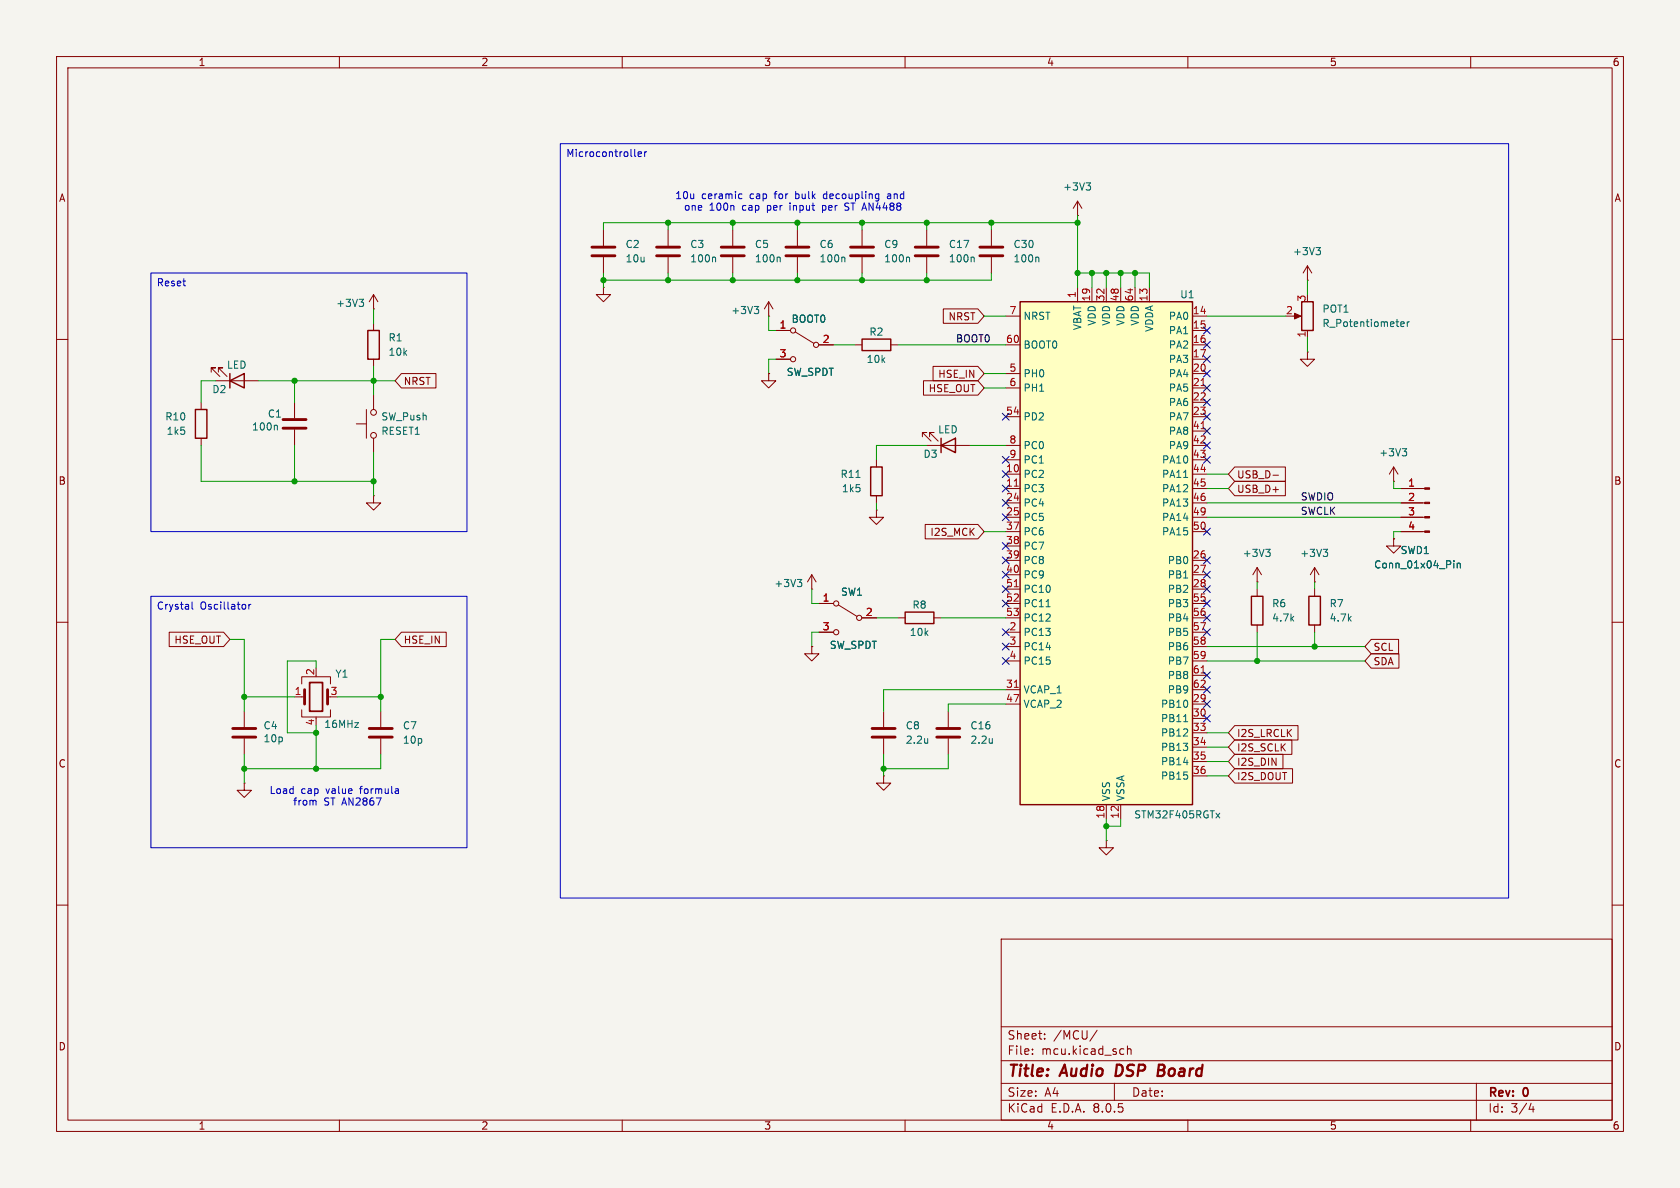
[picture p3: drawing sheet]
<svg xmlns="http://www.w3.org/2000/svg" width="297mm" height="210mm" viewBox="0 0 297 210" stroke-linecap="round" stroke-linejoin="round" font-family="sans-serif">
<path d="M0 0h297v210h-297z" fill="#f5f4ef" stroke="#f5f4ef" stroke-width=".18"/>
<g fill="none" stroke="#840000" stroke-width=".18">
<path d="M10 10h277v190h-277zM12 12h273v186h-273zM60 10v2M110 10v2M160 10v2M210 10v2M260 10v2M10 60h2M66 57.2v1.2M106.7 50.8v1.3h1.2l-1.2 1.2-1.3-1.2h1.3M106.7 50.8h.1M129.5 40.6v2.8"/>
<path d="M129.5 45.5v2.8M135.9 55.9h.1M135.9 53.3l-.8 1.3M135.9 53.3v2.6M135.9 53.3l.8 1.3M141 40.6v2.8M141 45.5v2.8M152.4 40.6v2.8M152.4 45.5v2.8M163.8 40.6v2.8M163.8 45.5v2.8M285 60h2"/>
<path d="M66 63.5v1.3M163.1 77.2v-.7h.7h-.7l1.5 1.5M163.8 78.7h7.6M164.3 77.2v-.7h.8h-.8l1.6 1.5M154.9 90.2v1.2h1.3l-1.3 1.3-1.2-1.3h1.2M154.9 90.2h.1M10 110h2M143.5 104.1h.1M143.5 101.6l-.8 1.3M143.5 101.6v2.5M143.5 101.6l.8 1.3M144.8 106.7h2.5"/>
<path d="M144.8 111.8h2.5M148.2 106.9l3.3 2.1M152.4 109.2h2.5M158.7 109.2h1.3M165.1 109.2h1.3M285 110h2M10 160h2M285 160h2M177 166h108v32h-108zM60 198v2M110 198v2M160 198v2"/>
<path d="M177 194.5h108M177 191.5h108M177 187.5h108M177 181.5h108M182.5 186.3v.1M182.5 185.5v.1M184.7 183.6v.1M184.7 182.8v.1M194 182.1l-1.3 2M197 191.5v3M198.2 185.4l.5 .1M198.7 186.3l-.5 .1"/>
<path d="M199.3 185.5l.2-.1 .4 .1 .1 .9M199.3 184.9v1.5M210 198v2M260 198v2M261 191.5v6.5M270.7 195l-.4 1.1h.9M271 195.6v1"/>
<circle cx="147.8" cy="111.8" r=".46"/>
<circle cx="147.8" cy="106.7" r=".46"/>
<circle cx="151.9" cy="109.2" r=".46"/>
</g>
<path d="M197.5 188.2l-.3 2h.5M204.8 189.2h.6M204.9 188.2h.7M205.4 189.2l.3 .1M205.6 190.1l-1 .1M205.6 189.1l-.2 .1" fill="none" stroke="#840000" stroke-width=".4"/>
<path d="M65 58.4h2.1v5.1h-2.1zM166.4 78.7l2.5-1.2v2.5zM166.4 77.5v2.5M160 108.2h5.1v2h-5.1z" fill="none" stroke="#840000" stroke-width=".25"/>
<path d="M127.5 45.2h4.1M127.5 43.7h4.1M138.9 45.2h4.1M138.9 43.7h4.1M150.4 45.2h4M150.4 43.7h4M161.8 45.2h4.1M161.8 43.7h4.1" fill="none" stroke="#840000" stroke-width=".51"/>
<path d="M133.3 54.2h.8l-.4 .5M133.9 54.7l.2 .2v.3l-.2 .2M137.8 45.5l.1 .1v.7M149.2 45.5l.2 .1v.7M160.6 45.5l.2 .1v.7M172 45.5l.2 .1v.7M141 102.4h.7l-.4 .5M141.5 102.9l.2 .3v.3l-.2 .2" fill="none" stroke="#006464" stroke-width=".18"/>
<path d="M180.3 53.3h30.5v88.9h-30.5z" fill="#ffffc2"/>
<path d="M152.4 59.9h5.1v2.1h-5.1zM180.3 53.3h30.5v88.9h-30.5zM230.1 53.3h2.1v5.1h-2.1zM34.5 72.4h2.1v5.1h-2.1zM40.6 67.3l2.6-1.3v2.6zM40.6 66v2.6M153.9 82.6h2.1v5h-2.1zM221.2 105.4h2.1v5.1h-2.1zM231.4 105.4h2v5.1h-2z" fill="none" stroke="#840000" stroke-width=".25"/>
<g fill="none" stroke="#840000" stroke-width=".18">
<path d="M190.5 38.1h.1M190.5 35.6v2.5M190.5 35.6l-.8 1.2M190.5 35.6l.8 1.2M66 54.6h.1M66 52.1l-.7 1.2M66 52.1v2.5M66 52.1l.8 1.2M106.7 40.6v2.8M106.7 45.5v2.8M118.1 40.6v2.8M118.1 45.5v2.8"/>
<path d="M137.2 58.4h2.5M140.6 58.7l3.3 2M166.8 54.6h6.1l1.1 1.3-1.1 1.3h-6.1zM175.3 40.6v2.8M175.3 45.5v2.8M177.8 55.9h2.5M190.5 50.8v2.5M193 50.8v2.5M195.6 50.8v2.5M198.1 50.8v2.5M200.7 50.8v2.5M203.2 50.8v2.5"/>
<path d="M210.8 55.9h2.6M210.8 58.4h2.6M228.6 55.9h1M231.1 49.5h.1M231.1 47l-.7 1.3M231.1 47v2.5M231.1 58.4v1.3M231.1 47l.8 1.3M35.6 71.1v1.3M35.6 77.5v1.2M37.3 65.8v-.8h.8h-.8l1.6 1.5M38.1 67.3h7.6"/>
<path d="M38.6 65.8v-.8h.8h-.8l1.5 1.5M52.1 71.1v2.8M52.1 75.9v2.8M63 74.9h1.8M64.8 72.4v5.1M66 69.9v2.5M66 77.5v2.5M71 66h6.1v2.6h-6.1l-1.2-1.3zM135.9 66v1.3h1.3l-1.3 1.3-1.3-1.3h1.3M135.9 66h.1M137.2 63.5h2.5M144.8 61h2.5"/>
<path d="M151.1 61h1.3M157.5 61h1.2M163.3 67.3h9.6l1.1 1.3-1.1 1.3h-9.6zM165 64.8h7.9l1.1 1.2-1.1 1.3h-7.9zM177.8 61h2.5M177.8 66h2.5M177.8 68.6h2.5M177.8 73.7h2.5M177.8 78.7h2.5M210.8 61h2.6M210.8 63.5h2.6M210.8 66h2.6"/>
<path d="M210.8 68.6h2.6M210.8 71.1h2.6M210.8 73.7h2.6M210.8 76.2h2.6M210.8 78.7h2.6M231.1 62.2v1.3h-1.2l1.2 1.3 1.3-1.3h-1.3M231.1 62.2h.1M66 87.6v1.3h1.3l-1.3 1.3-1.2-1.3h1.2M66 87.6h.1M154.9 81.3v1.3M154.9 87.6v1.3M163.6 92.7h9.3l1.1 1.3-1.1 1.3h-9.3z"/>
<path d="M177.8 83.8h2.5M177.8 86.4h2.5M177.8 88.9h2.5M177.8 91.4h2.5M177.8 99.1h2.5M177.8 94h2.5M177.8 96.5h2.5M177.8 81.3h2.5M210.8 83.8h2.6M210.8 86.4h2.6M210.8 88.9h2.6M210.8 91.4h2.6"/>
<path d="M210.8 99.1h2.6M210.8 94h2.6M210.8 81.3h2.6M218.3 82.5h8.9v2.6h-8.9l-1.1-1.3zM218.3 85.1h8.9v2.5h-8.9l-1.1-1.2zM225 84h1M246.4 95.3v1.2h1.2l-1.2 1.3-1.3-1.3h1.3M246.4 95.3h.1M246.4 85.1h.1M246.4 82.6l-.8 1.2M246.4 82.6v2.5M246.4 82.6l.7 1.2"/>
<path d="M247.6 86.4h4.3M247.6 88.9h4.3M247.6 91.4h4.3M247.6 94h4.3M29.9 111.8h9.6l1.1 1.2-1.1 1.3h-9.6zM71 111.8h7.9v2.5h-7.9l-1.2-1.3zM143.5 114.3v1.3h1.3l-1.3 1.2-1.3-1.2h1.3M143.5 114.3h.1M144.8 111.8h2.5M144.8 106.7h2.5M152.4 109.2h2.5M177.8 111.8h2.5"/>
<path d="M177.8 101.6h2.5M177.8 104.1h2.5M177.8 114.3h2.5M177.8 116.8h2.5M177.8 106.7h2.5M177.8 109.2h2.5M210.8 111.8h2.6M210.8 101.6h2.6M210.8 104.1h2.6M210.8 114.3h2.6M210.8 116.8h2.6M210.8 106.7h2.6"/>
<path d="M210.8 109.2h2.6M210.8 119.4h2.6M222.2 102.9h.1M222.2 100.3v2.6M222.2 104.1v1.3M222.2 110.5v1.3M222.2 100.3l-.7 1.3M222.2 100.3l.8 1.3M232.4 102.9h.1M232.4 100.3l-.8 1.3M232.4 100.3v2.6M232.4 104.1v1.3"/>
<path d="M232.4 110.5v1.3M232.4 100.3l.8 1.3M242.4 115.6h4.9v2.5h-4.9l-1.1-1.3zM242.4 113h4.9v2.6h-4.9l-1.1-1.3zM43.2 138.4v1.3h1.2l-1.2 1.3-1.3-1.3h1.3M43.2 138.4h.1M43.2 125.7v2.8M43.2 130.6v2.8M52.1 123.2h1.7M53.3 125.5v1.2h5.1v-1.2M53.3 120.9v-1.3h5.1v1.3M55.9 126.7v.3"/>
<path d="M67.3 125.7v2.8M67.3 130.6v2.8M156.2 137.2v1.2h1.3l-1.3 1.3-1.3-1.3h1.3M156.2 137.2h.1M156.2 125.7v2.8M156.2 130.6v2.8M167.6 125.7v2.8M167.6 130.6v2.8M177.8 124.5h2.5M177.8 121.9h2.5M210.8 124.5h2.6M210.8 127h2.6"/>
<path d="M210.8 121.9h2.6M210.8 129.5h2.6M210.8 132.1h2.6M210.8 134.6h2.6M210.8 137.2h2.6M218.3 133.3h8.5v2.6h-8.5l-1.1-1.3zM218.3 135.9h10.2v2.5h-10.2l-1.1-1.2zM218.3 130.8h10.1v2.6h-10.1l-1.1-1.3zM218.3 128.3h11.2v2.5h-11.2l-1.1-1.3zM195.6 148.6v1.3h1.2l-1.2 1.2-1.3-1.2h1.3M195.6 148.6h.1M195.6 142.2v2.6"/>
<path d="M198.1 142.2v2.6"/>
<circle cx="140.2" cy="58.4" r=".46"/>
<circle cx="66" cy="77" r=".51"/>
<circle cx="66" cy="72.9" r=".51"/>
<circle cx="140.2" cy="63.5" r=".46"/>
<circle cx="144.3" cy="61" r=".46"/>
</g>
<path d="M212.3 68.2h.8M212.3 75.8h.8M179.3 85.9h.7M179.3 103.7h.7M212.3 119h.8M179.3 121.5h.7" fill="none" stroke="#a90000" stroke-width=".18"/>
<g fill="none" stroke="#006464" stroke-width=".18">
<path d="M192 32.3h.8l-.4 .5M192.6 32.8l.2 .3v.3l-.2 .2M63.5 52.9h.8l-.4 .5M64 53.4l.3 .2v.3l-.3 .3M126.3 45.5l.2 .1v.7M183.5 45.5l.2 .1v.7M232.7 43.8h.7l-.4 .4M233.2 44.2l.2 .3v.3l-.2 .2M247.6 57.3l.6-.1v-.3h-.4l-.2 .2 .1 .6h.5M248.8 56.9v.8M249.2 56.9l-.4 .2M48.9 75.2l.1 .2v.6"/>
<path d="M247.9 79.3h.8l-.4 .5M248.4 79.8l.3 .2v.3l-.3 .3M151.3 84.4h.7M209.2 84.4h.8M223.8 97.1h.7l-.4 .5M224.3 97.6l.2 .2v.3l-.2 .3M233.9 97.1h.8l-.4 .5M234.5 97.6l.2 .2v.3l-.2 .3M257 99.1v.2M257 99.6v.8M257.6 99.6v.8M257.6 99.7l.2-.1h.3l.1 .8"/>
<path d="M184.9 107.3h.8M164 130.5v.9M164 131.3h-.1M175.4 130.5v.9M175.4 131.3h.1M209.2 127.6h.8M215 143.8l.6 .8M215.6 143.8l-.6 .8"/>
</g>
<g fill="none" stroke="#840000" stroke-width=".51">
<path d="M104.6 45.2h4.1M104.6 43.7h4.1M116.1 45.2h4M116.1 43.7h4M173.2 45.2h4.1M173.2 43.7h4.1M50 75.7h4.1M50 74.2h4.1M41.1 130.3h4.1M41.1 128.8h4.1M53.8 121.9v2.6M57.9 121.9v2.6"/>
<path d="M65.3 130.3h4M65.3 128.8h4M154.2 130.3h4M154.2 128.8h4M165.6 130.3h4.1M165.6 128.8h4.1"/>
</g>
<g fill="#840000" stroke="#840000" stroke-width=".18">
<path d="M251.9 93.9h.8v.2h-.8z"/>
<path d="M251.9 91.3h.8v.3h-.8z"/>
<path d="M251.9 88.8h.8v.2h-.8z"/>
<path d="M251.9 86.2h.8v.3h-.8z"/>
<path d="M228.9 55.4l1.1 .5-1.1 .5z"/>
</g>
<path d="M54.7 120.7h2.3v5h-2.3z" fill="none" stroke="#840000" stroke-width=".3"/>
<g fill="none" stroke="#0000c2" stroke-width=".18">
<path d="M99.1 25.4h167.6v133.4h-167.6zM112.2 27.5l.2 .2M112.8 27.3l.6-.2v-.2l-.4-.1-.2 .2 .1 .6h.5M114 26.8v.9M114.3 26.8l-.3 .3M130.7 35.1h.5M130.7 34.3h.5M145.4 36.3v1.3M145.4 37.1l.1 .1M145.5 36.3l-.1 .1M145.7 34.3l-.1 .2 .1 .6M149.3 37.1l.5 .1"/>
<path d="M149.4 36.4l.4 .2M155.2 34.3h.2M155.4 34.3l-.1 1.1M155.4 35.1h-.2M157.3 34.3h-.4M157.4 34.6h-.3l-.2 .2v.3h.5M26.7 48.3h55.8v45.7h-55.8zM26.7 105.4h55.8v44.5h-55.8zM34 106.4v1.1l.1 .2M43.3 106.9l.1 .2-.1 .5M44 106.8v.9M44.4 106.8l-.4 .3"/>
<path d="M70.4 139.5l.1 .8M70.5 139.7l-.2 .1M55.8 141.5l.1 .8M70.5 140.2l-.2 .1"/>
</g>
<g fill="none" stroke="#009600" stroke-width=".18">
<path d="M118.1 39.4v1.2M129.5 39.4v1.2M141 39.4v1.2M152.4 39.4v1.2M163.8 39.4v1.2M175.3 39.4v1.2M190.5 39.4h-83.8v1.2M190.5 38.1v12.7M66 54.6v2.6M106.7 48.3v2.5M118.1 48.3v1.2M129.5 48.3v1.2"/>
<path d="M135.9 55.9v2.5h1.3M141 48.3v1.2M152.4 48.3v1.2M163.8 48.3v1.2M174 55.9h3.8M175.3 48.3v1.2h-68.6M190.5 48.3h12.7v2.5M193 48.3v2.5M195.6 48.3v2.5M198.1 48.3v2.5M200.7 48.3v2.5M213.4 55.9h13.9"/>
<path d="M231.1 49.5v2.6M231.1 59.7v2.5M35.6 78.7v6.4h30.4M38.1 67.3h-2.5v3.8M45.7 67.3h24.1M52.1 67.3v3.8M52.1 78.7v6.4M66 64.8v5.1M137.2 63.5h-1.3v2.5M147.3 61h3.8M158.7 61h19.1M163.8 78.7h-8.9v2.6"/>
<path d="M171.4 78.7h6.4M174 68.6h3.8M174 66h3.8M66 80v7.6M154.9 88.9v1.3M174 94h3.8M213.4 86.4h3.8M213.4 83.8h3.8M213.4 91.4h34.2M213.4 88.9h34.2M246.4 85.1v1.3h1.2M247.6 94h-1.2v1.3"/>
<path d="M40.6 113h2.6v12.7M55.9 118.1v-1.3h-5.1v12.7h5.1M69.8 113h-2.5v12.7M143.5 104.1v2.6h1.3M144.8 111.8h-1.3v2.5M154.9 109.2h3.8M166.4 109.2h11.4M213.4 116.8h27.9M213.4 114.3h27.9M222.2 102.9v1.2M222.2 111.8v5M232.4 102.9v1.2"/>
<path d="M232.4 111.8v2.5M43.2 133.4v5M43.2 123.2h8.9M55.9 128.3v7.6M59.7 123.2h7.6M67.3 133.4v2.5h-24.1M156.2 133.4v3.8M167.6 133.4v2.5h-11.4M177.8 124.5h-10.2v1.2M177.8 121.9h-21.6v3.8M213.4 129.5h3.8M213.4 137.2h3.8"/>
<path d="M213.4 134.6h3.8M213.4 132.1h3.8M195.6 144.8v3.8M198.1 144.8v1.3h-2.5"/>
</g>
<g fill="none" stroke="#000084" stroke-width=".18">
<path d="M212.8 57.8l1.2 1.2M214 57.8l-1.2 1.2M177.2 73.1l1.2 1.2M178.4 73.1l-1.2 1.2M212.8 75.6l1.2 1.2M212.8 68l1.2 1.2M212.8 70.5l1.2 1.2M212.8 73.1l1.2 1.2M212.8 78.1l1.2 1.2M212.8 60.4l1.2 1.2M212.8 62.9l1.2 1.2M212.8 65.4l1.2 1.2"/>
<path d="M214 75.6l-1.2 1.2M214 68l-1.2 1.2M214 70.5l-1.2 1.2M214 73.1l-1.2 1.2M214 78.1l-1.2 1.2M214 60.4l-1.2 1.2M214 62.9l-1.2 1.2M214 65.4l-1.2 1.2M177.2 88.3l1.2 1.2M177.2 90.8l1.2 1.2M177.2 80.7l1.2 1.2M177.2 98.5l1.2 1.2"/>
<path d="M177.2 95.9l1.2 1.2M177.2 85.8l1.2 1.2M177.2 83.2l1.2 1.2M178.4 95.9l-1.2 1.2M178.4 88.3l-1.2 1.2M178.4 90.8l-1.2 1.2M178.4 98.5l-1.2 1.2M178.4 80.7l-1.2 1.2M178.4 85.8l-1.2 1.2M178.4 83.2l-1.2 1.2M212.8 80.7l1.2 1.2M212.8 98.5l1.2 1.2"/>
<path d="M212.8 93.4l1.2 1.2M214 80.7l-1.2 1.2M214 98.5l-1.2 1.2M214 93.4l-1.2 1.2M177.2 103.5l1.2 1.2M177.2 106.1l1.2 1.2M177.2 101l1.2 1.2M177.2 116.2l1.2 1.2M177.2 111.2l1.2 1.2M177.2 113.7l1.2 1.2M178.4 111.2l-1.2 1.2M178.4 103.5l-1.2 1.2"/>
<path d="M178.4 106.1l-1.2 1.2M178.4 113.7l-1.2 1.2M178.4 116.2l-1.2 1.2M178.4 101l-1.2 1.2M212.8 103.5l1.2 1.2M212.8 101l1.2 1.2M212.8 118.8l1.2 1.2M212.8 111.2l1.2 1.2M212.8 108.6l1.2 1.2M212.8 106.1l1.2 1.2M214 103.5l-1.2 1.2M214 101l-1.2 1.2"/>
<path d="M214 118.8l-1.2 1.2M214 111.2l-1.2 1.2M214 108.6l-1.2 1.2M214 106.1l-1.2 1.2M212.8 126.4l1.2 1.2M212.8 123.9l1.2 1.2M212.8 121.3l1.2 1.2M214 126.4l-1.2 1.2M214 123.9l-1.2 1.2M214 121.3l-1.2 1.2"/>
</g>
<g fill="#009600" stroke="#009600" stroke-width=".18">
<circle cx="129.5" cy="49.5" r=".46"/>
<circle cx="129.5" cy="39.4" r=".46"/>
<circle cx="118.1" cy="49.5" r=".46"/>
<circle cx="106.7" cy="49.5" r=".46"/>
<circle cx="141" cy="39.4" r=".46"/>
<circle cx="141" cy="49.5" r=".46"/>
<circle cx="118.1" cy="39.4" r=".46"/>
<circle cx="66" cy="85.1" r=".46"/>
<circle cx="66" cy="67.3" r=".46"/>
<circle cx="52.1" cy="67.3" r=".46"/>
<circle cx="52.1" cy="85.1" r=".46"/>
<circle cx="55.9" cy="129.5" r=".46"/>
<circle cx="55.9" cy="135.9" r=".46"/>
<circle cx="43.2" cy="135.9" r=".46"/>
<circle cx="67.3" cy="123.2" r=".46"/>
<circle cx="43.2" cy="123.2" r=".46"/>
<circle cx="163.8" cy="39.4" r=".46"/>
<circle cx="152.4" cy="49.5" r=".46"/>
<circle cx="152.4" cy="39.4" r=".46"/>
<circle cx="163.8" cy="49.5" r=".46"/>
<circle cx="175.3" cy="39.4" r=".46"/>
<circle cx="190.5" cy="39.4" r=".46"/>
<circle cx="195.6" cy="48.3" r=".46"/>
<circle cx="198.1" cy="48.3" r=".46"/>
<circle cx="200.7" cy="48.3" r=".46"/>
<circle cx="193" cy="48.3" r=".46"/>
<circle cx="190.5" cy="48.3" r=".46"/>
<circle cx="232.4" cy="114.3" r=".46"/>
<circle cx="222.2" cy="116.8" r=".46"/>
<circle cx="195.6" cy="146.1" r=".46"/>
<circle cx="156.2" cy="135.9" r=".46"/>
</g>
<g font-size="2.8" fill="#840000">
<text x="178" y="190.9">Title:</text>
<text x="187.7" y="190.9">Audio</text>
<text x="198.1" y="190.9">DSP</text>
<text x="206.3" y="190.9">Board</text>
</g>
<g font-size="2.1" fill="#840000">
<text x="178" y="184">Sheet:</text>
<text x="186.2" y="184">/MCU/</text>
<text x="178" y="186.7">File:</text>
<text x="184.1" y="186.7">mcu.kicad_sch</text>
<text x="178" y="196.9">KiCad</text>
<text x="178" y="194.1">Size:</text>
<text x="184.7" y="194.1">A4</text>
<text x="185.7" y="196.9">E.D.A.</text>
<text x="193.3" y="196.9">8.0.5</text>
<text x="200" y="194.1">Date:</text>
<text x="263" y="194.3">Rev:</text>
<text x="263" y="196.9">Id:</text>
<text x="267.1" y="196.9">3/4</text>
<text x="269.4" y="194.3">0</text>
</g>
<g font-size="1.8" fill="#840000">
<text x="35" y="11.9">1</text>
<text x="85" y="11.9">2</text>
<text x="135" y="11.9">3</text>
<text x="185" y="11.9">4</text>
<text x="235" y="11.9">5</text>
<text x="285" y="11.9">6</text>
<text x="10.3" y="35.9">A</text>
<text x="285.3" y="35.9">A</text>
<text x="167.6" y="56.8">NRST</text>
<text x="71.3" y="68.3">NRST</text>
<text x="164.1" y="69.5">HSE_OUT</text>
<text x="165.8" y="67">HSE_IN</text>
<text x="10.3" y="85.9">B</text>
<text x="218.6" y="84.8">USB_D-</text>
<text x="218.6" y="87.3">USB_D+</text>
<text x="285.3" y="85.9">B</text>
<text x="164.4" y="94.9">I2S_MCK</text>
<text x="30.7" y="114">HSE_OUT</text>
<text x="71.3" y="114">HSE_IN</text>
<text x="242.7" y="117.8">SDA</text>
<text x="242.7" y="115.3">SCL</text>
<text x="218.6" y="130.5">I2S_LRCLK</text>
<text x="10.3" y="135.9">C</text>
<text x="218.6" y="135.6">I2S_DIN</text>
<text x="218.6" y="133">I2S_SCLK</text>
<text x="285.3" y="135.9">C</text>
<text x="218.6" y="138.1">I2S_DOUT</text>
<text x="10.3" y="185.9">D</text>
<text x="285.3" y="185.9">D</text>
<text x="35" y="199.9">1</text>
<text x="85" y="199.9">2</text>
<text x="135" y="199.9">3</text>
<text x="185" y="199.9">4</text>
<text x="235" y="199.9">5</text>
<text x="285" y="199.9">6</text>
</g>
<g font-size="1.8" fill="#0000c2">
<text x="100" y="28.1">Microcontroller</text>
<text x="119.3" y="35.4">10u</text>
<text x="124" y="35.4">ceramic</text>
<text x="132.7" y="35.4">cap</text>
<text x="137.2" y="35.4">for</text>
<text x="141.1" y="35.4">bulk</text>
<text x="146.2" y="35.4">decoupling</text>
<text x="157.7" y="35.4">and</text>
<text x="120.8" y="37.5">one</text>
<text x="125.4" y="37.5">100n</text>
<text x="131.3" y="37.5">cap</text>
<text x="135.9" y="37.5">per</text>
<text x="140.1" y="37.5">input</text>
<text x="146" y="37.5">per</text>
<text x="150.2" y="37.5">ST AN4488</text>
<text x="27.6" y="50.9">Reset</text>
<text x="27.6" y="108.1">Crystal</text>
<text x="35.4" y="108.1">Oscillator</text>
<text x="47.6" y="140.6">Load</text>
<text x="51.7" y="142.6">from</text>
<text x="53.2" y="140.6">cap</text>
<text x="57.3" y="142.6">ST AN2867</text>
<text x="57.8" y="140.6">value</text>
<text x="63.9" y="140.6">formula</text>
</g>
<g font-size="1.8" fill="#006464">
<text x="187.9" y="33.9">+3V3</text>
<text x="110.5" y="44">C2</text>
<text x="110.5" y="46.6">10u</text>
<text x="121.9" y="44">C3</text>
<text x="121.9" y="46.6">100n</text>
<text x="133.4" y="44">C5</text>
<text x="133.4" y="46.6">100n</text>
<text x="144.8" y="44">C6</text>
<text x="144.8" y="46.6">100n</text>
<text x="156.2" y="44">C9</text>
<text x="156.2" y="46.6">100n</text>
<text x="167.6" y="46.6">100n</text>
<text x="167.6" y="44">C17</text>
<text x="179.1" y="46.6">100n</text>
<text x="179.1" y="44">C30</text>
<text x="228.5" y="45.3">+3V3</text>
<text x="208.5" y="52.9">U1</text>
<text x="59.3" y="54.5">+3V3</text>
<text x="129.2" y="55.7">+3V3</text>
<text x="139.8" y="57.3">BOOT0</text>
<text x="153.6" y="59.5">R2</text>
<text x="180.8" y="56.7">NRST</text>
<text x="191.4" y="58.5" transform="rotate(-90 191.4 58.5)">VBAT</text>
<text x="193.9" y="57.7" transform="rotate(-90 193.9 57.7)">VDD</text>
<text x="196.4" y="57.7" transform="rotate(-90 196.4 57.7)">VDD</text>
<text x="199" y="57.7" transform="rotate(-90 199 57.7)">VDD</text>
<text x="201.5" y="57.7" transform="rotate(-90 201.5 57.7)">VDD</text>
<text x="204.1" y="58.8" transform="rotate(-90 204.1 58.8)">VDDA</text>
<text x="206.5" y="56.7">PA0</text>
<text x="206.5" y="59.3">PA1</text>
<text x="233.7" y="55.5">POT1</text>
<text x="233.7" y="58">R_Potentiometer</text>
<text x="40" y="65.4">LED</text>
<text x="68.6" y="60.6">R1</text>
<text x="68.6" y="63.1">10k</text>
<text x="153.1" y="64.4">10k</text>
<text x="180.8" y="61.8">BOOT0</text>
<text x="206.5" y="61.8">PA2</text>
<text x="206.5" y="64.4">PA3</text>
<text x="37.4" y="69.7">D2</text>
<text x="139" y="66.6">SW_SPDT</text>
<text x="180.8" y="66.9">PH0</text>
<text x="180.8" y="69.4">PH1</text>
<text x="206.5" y="66.9">PA4</text>
<text x="206.5" y="69.4">PA5</text>
<text x="206.5" y="72">PA6</text>
<text x="29.1" y="74.5">R10</text>
<text x="29.4" y="77.1">1k5</text>
<text x="44.5" y="76.3">100n</text>
<text x="47.3" y="74">C1</text>
<text x="67.3" y="77.1">RESET1</text>
<text x="67.3" y="74.5">SW_Push</text>
<text x="165.8" y="76.8">LED</text>
<text x="180.8" y="74.5">PD2</text>
<text x="206.5" y="74.5">PA7</text>
<text x="206.5" y="77.1">PA8</text>
<text x="163.2" y="81.1">D3</text>
<text x="180.8" y="79.6">PC0</text>
<text x="180.8" y="82.1">PC1</text>
<text x="205.3" y="82.1">PA10</text>
<text x="206.5" y="79.6">PA9</text>
<text x="243.7" y="80.9">+3V3</text>
<text x="148.5" y="84.7">R11</text>
<text x="148.7" y="87.2">1k5</text>
<text x="180.8" y="84.7">PC2</text>
<text x="180.8" y="87.2">PC3</text>
<text x="180.8" y="89.8">PC4</text>
<text x="205.3" y="84.7">PA11</text>
<text x="205.3" y="87.2">PA12</text>
<text x="205.3" y="89.8">PA13</text>
<text x="180.8" y="92.3">PC5</text>
<text x="180.8" y="94.8">PC6</text>
<text x="205.3" y="92.3">PA14</text>
<text x="205.3" y="94.8">PA15</text>
<text x="180.8" y="97.4">PC7</text>
<text x="180.8" y="99.9">PC8</text>
<text x="206.4" y="99.9">PB0</text>
<text x="219.6" y="98.7">+3V3</text>
<text x="229.8" y="98.7">+3V3</text>
<text x="242.8" y="100.7">Conn_01x04_Pin</text>
<text x="247.5" y="98.1">SWD1</text>
<text x="136.8" y="104">+3V3</text>
<text x="148.6" y="105.5">SW1</text>
<text x="161.2" y="107.8">R8</text>
<text x="180.8" y="102.5">PC9</text>
<text x="180.8" y="105">PC10</text>
<text x="180.8" y="107.5">PC11</text>
<text x="206.4" y="102.5">PB1</text>
<text x="206.4" y="105">PB2</text>
<text x="206.4" y="107.5">PB3</text>
<text x="224.8" y="107.5">R6</text>
<text x="235" y="107.5">R7</text>
<text x="160.7" y="112.6">10k</text>
<text x="180.8" y="112.6">PC13</text>
<text x="180.8" y="110.1">PC12</text>
<text x="206.4" y="110.1">PB4</text>
<text x="206.4" y="112.6">PB5</text>
<text x="224.8" y="110.1">4.7k</text>
<text x="235" y="110.1">4.7k</text>
<text x="59.2" y="120">Y1</text>
<text x="146.6" y="114.9">SW_SPDT</text>
<text x="180.8" y="115.2">PC14</text>
<text x="180.8" y="117.7">PC15</text>
<text x="206.4" y="115.2">PB6</text>
<text x="206.4" y="117.7">PB7</text>
<text x="180.8" y="122.8">VCAP_1</text>
<text x="180.8" y="125.3">VCAP_2</text>
<text x="205.1" y="125.3">PB10</text>
<text x="206.4" y="120.2">PB8</text>
<text x="206.4" y="122.8">PB9</text>
<text x="46.5" y="129.1">C4</text>
<text x="46.5" y="131.4">10p</text>
<text x="57.2" y="128.9">16MHz</text>
<text x="71.1" y="129.1">C7</text>
<text x="71.1" y="131.7">10p</text>
<text x="160" y="129.1">C8</text>
<text x="160" y="131.7">2.2u</text>
<text x="171.5" y="129.1">C16</text>
<text x="171.5" y="131.7">2.2u</text>
<text x="205.1" y="127.9">PB11</text>
<text x="205.1" y="130.4">PB12</text>
<text x="205.1" y="132.9">PB13</text>
<text x="205.1" y="135.5">PB14</text>
<text x="196.4" y="141.7" transform="rotate(-90 196.4 141.7)">VSS</text>
<text x="199" y="141.7" transform="rotate(-90 199 141.7)">VSSA</text>
<text x="205.1" y="138">PB15</text>
<text x="200.4" y="144.9">STM32F405RGTx</text>
</g>
<g font-size="1.8" fill="#a90000">
<text x="190.2" y="52.8" transform="rotate(-90 190.2 52.8)">1</text>
<text x="192.8" y="53.4" transform="rotate(-90 192.8 53.4)">19</text>
<text x="195.3" y="53.4" transform="rotate(-90 195.3 53.4)">32</text>
<text x="197.9" y="53.4" transform="rotate(-90 197.9 53.4)">48</text>
<text x="200.4" y="53.4" transform="rotate(-90 200.4 53.4)">64</text>
<text x="202.9" y="53.4" transform="rotate(-90 202.9 53.4)">13</text>
<text x="230.9" y="53.4" transform="rotate(-90 230.9 53.4)">3</text>
<text x="137.7" y="58.2">1</text>
<text x="178.4" y="55.6">7</text>
<text x="210.8" y="55.6">14</text>
<text x="210.8" y="58.2">15</text>
<text x="227.3" y="55.6">2</text>
<text x="230.9" y="59.8" transform="rotate(-90 230.9 59.8)">1</text>
<text x="137.7" y="63.2">3</text>
<text x="145.3" y="60.7">2</text>
<text x="177.8" y="60.7">60</text>
<text x="178.4" y="65.8">5</text>
<text x="210.8" y="60.7">16</text>
<text x="210.8" y="63.2">17</text>
<text x="210.8" y="65.8">20</text>
<text x="178.4" y="68.3">6</text>
<text x="210.8" y="68.3">21</text>
<text x="210.8" y="70.9">22</text>
<text x="177.8" y="73.4">54</text>
<text x="210.8" y="73.4">23</text>
<text x="210.8" y="75.9">41</text>
<text x="177.8" y="83.6">10</text>
<text x="178.4" y="78.5">8</text>
<text x="178.4" y="81">9</text>
<text x="210.8" y="78.5">42</text>
<text x="210.8" y="81">43</text>
<text x="210.8" y="83.6">44</text>
<text x="177.8" y="86.1">11</text>
<text x="177.8" y="88.6">24</text>
<text x="210.8" y="86.1">45</text>
<text x="210.8" y="88.6">46</text>
<text x="248.8" y="86.1">1</text>
<text x="248.8" y="88.6">2</text>
<text x="177.8" y="91.2">25</text>
<text x="177.8" y="93.7">37</text>
<text x="210.8" y="91.2">49</text>
<text x="210.8" y="93.7">50</text>
<text x="248.8" y="91.2">3</text>
<text x="248.8" y="93.7">4</text>
<text x="177.8" y="96.3">38</text>
<text x="177.8" y="98.8">39</text>
<text x="177.8" y="101.3">40</text>
<text x="210.8" y="98.8">26</text>
<text x="210.8" y="101.3">27</text>
<text x="145.3" y="106.4">1</text>
<text x="177.8" y="103.9">51</text>
<text x="177.8" y="106.4">52</text>
<text x="210.8" y="103.9">28</text>
<text x="210.8" y="106.4">55</text>
<text x="145.3" y="111.5">3</text>
<text x="153" y="109">2</text>
<text x="177.8" y="109">53</text>
<text x="178.4" y="111.5">2</text>
<text x="210.8" y="109">56</text>
<text x="210.8" y="111.5">57</text>
<text x="55.6" y="119.5" transform="rotate(-90 55.6 119.5)">2</text>
<text x="178.4" y="114">3</text>
<text x="178.4" y="116.6">4</text>
<text x="210.8" y="114">58</text>
<text x="210.8" y="116.6">59</text>
<text x="210.8" y="119.1">61</text>
<text x="52" y="122.9">1</text>
<text x="58.3" y="122.9">3</text>
<text x="177.8" y="121.7">31</text>
<text x="177.8" y="124.2">47</text>
<text x="210.8" y="124.2">29</text>
<text x="210.8" y="121.7">62</text>
<text x="55.6" y="128.3" transform="rotate(-90 55.6 128.3)">4</text>
<text x="210.8" y="126.7">30</text>
<text x="210.8" y="129.3">33</text>
<text x="210.8" y="131.8">34</text>
<text x="210.8" y="134.4">35</text>
<text x="210.8" y="136.9">36</text>
<text x="195.3" y="144.8" transform="rotate(-90 195.3 144.8)">18</text>
<text x="197.9" y="144.8" transform="rotate(-90 197.9 144.8)">12</text>
</g>
<g font-size="1.8" fill="#0f0f0f">
<text x="168.9" y="60.6">BOOT0</text>
<text x="229.9" y="88.6">SWDIO</text>
<text x="229.9" y="91.1">SWCLK</text>
</g>
</svg>
